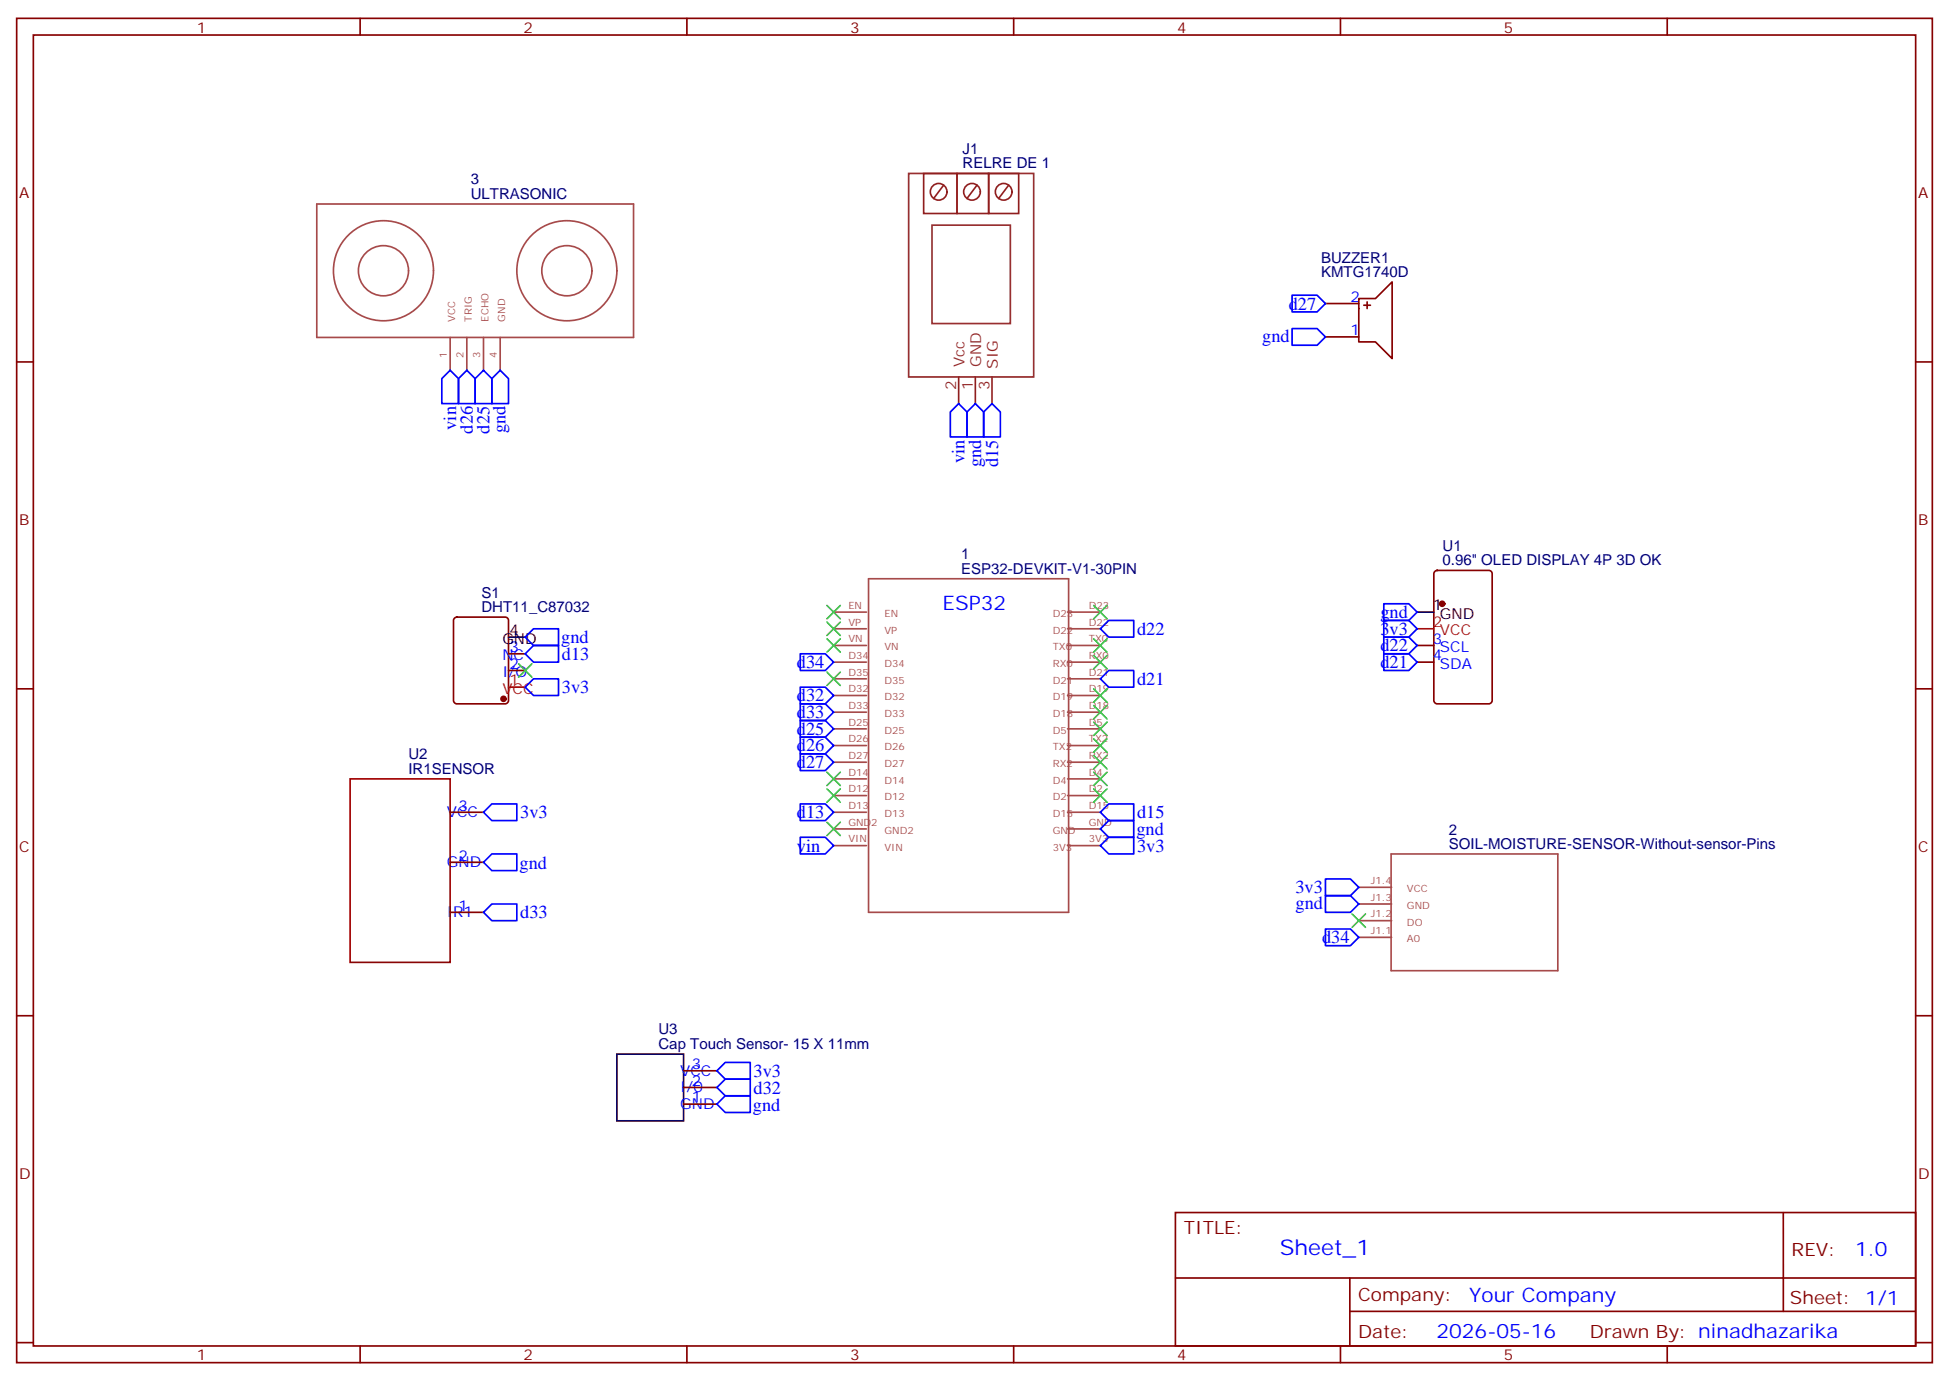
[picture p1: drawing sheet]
<svg xmlns="http://www.w3.org/2000/svg" width="412mm" height="292mm" viewBox="0 0 412 292" stroke-linecap="round" stroke-linejoin="round" font-family="sans-serif">
<g fill="none" stroke="#870000" stroke-width=".35">
<path d="M3.5 3.9h405.4v284.3h-405.4zM7.1 7.4h398.2v277.3h-398.2zM76.2 3.9v3.5M145.3 3.9v3.5M214.5 3.9v3.5M283.6 3.9v3.5M352.8 3.9v3.5M3.5 76.6h3.6M280.5 71.3h7M280.5 64.2h7M287.5 63.1h3.5l3.6-3.5v16.2l-3.6-3.5h-3.5zM288.6 64.6h1.4"/>
<path d="M289.3 63.9v1.4M405.3 76.6h3.6M96.2 130.7l.5-.2h10.2a.71 .71 0 0 1 .7 .7v17a.76 .76 0 0 1-.7 .7h-10.2a.76 .76 0 0 1-.7-.7v-17zM107.6 138.3h3.5M299.9 136.5h3.5M303.6 120.9l.5-.2h10.9a.71 .71 0 0 1 .7 .7v26.8a.76 .76 0 0 1-.7 .7h-10.9a.76 .76 0 0 1-.7-.7v-26.8zM3.5 145.7h3.6M107.6 141.8h3.5M299.9 140.1h3.5M405.3 145.7h3.6M95.2 171.8h7.1M95.2 182.4h7.1"/>
<path d="M95.2 193h7.1M3.5 214.8h3.6M405.3 214.8h3.6M144.6 233.5h7.1M144.6 230h7.1M144.6 226.5h7.1M248.7 256.5h156.6v28.2h-156.6zM377.3 256.5v20.9M248.7 270.3h156.5M285.6 277.4h119.6M285.6 270.3v14.1M3.5 284h3.6"/>
<path d="M76.2 284.7v3.5M145.3 284.7v3.5M214.5 284.7v3.5M283.6 284.7v3.5M352.8 284.7v3.5M405.3 284h3.6"/>
</g>
<g fill="none" stroke="#a64a4a" stroke-width=".35">
<path d="M67 43.2h67.1v28.2h-67.1zM86.4 57.3a5.3 5.3 0 0 0-7.7-4.8 5.3 5.3 0 0 0-.7 9 5.3 5.3 0 0 0 8.4-3.4v-.8M91.7 57.3a10.6 10.6 0 0 0-15.5-9.4 10.6 10.6 0 0 0-1.1 18.1 10.6 10.6 0 0 0 16.5-7.4l.1-1.3M125.2 57.3a5.3 5.3 0 0 0-7.7-4.8 5.3 5.3 0 0 0-.7 9 5.3 5.3 0 0 0 8.4-3.4v-.8M130.5 57.3a10.6 10.6 0 0 0-15.5-9.4 10.6 10.6 0 0 0-1.1 18.1 10.6 10.6 0 0 0 16.5-7.4l.1-1.3M95.2 71.4v6.9M98.8 71.4v6.9M102.3 71.4v6.9M105.8 71.4v6.9M176.4 136.5h6.9M176.4 133h6.9M176.4 129.5h6.9"/>
<path d="M183.8 122.4h42.3v70.6h-42.3zM225.9 136.5h6.9M225.9 133h6.9M225.9 129.5h6.9M176.4 157.7h6.9M176.4 154.2h6.9M176.4 150.6h6.9M176.4 147.1h6.9M176.4 143.6h6.9M176.4 140.1h6.9M225.9 157.7h6.9M225.9 154.2h6.9"/>
<path d="M225.9 150.6h6.9M225.9 147.1h6.9M225.9 143.6h6.9M225.9 140.1h6.9M176.4 178.9h6.9M176.4 175.3h6.9M176.4 171.8h6.9M176.4 168.3h6.9M176.4 164.7h6.9M176.4 161.2h6.9M225.9 178.9h6.9M225.9 175.3h6.9"/>
<path d="M225.9 171.8h6.9M225.9 168.3h6.9M225.9 164.7h6.9M225.9 161.2h6.9M287.5 187.7h7M287.5 191.2h7M287.5 194.7h7M287.5 198.3h7M294.4 180.6h35.2v24.7h-35.2z"/>
</g>
<g fill="#870000" stroke="#870000" stroke-width=".35">
<circle cx="305.2" cy="127.7" r=".53"/>
<circle cx="106.5" cy="147.8" r=".53"/>
</g>
<path d="M107.6 134.8h3.5M299.9 129.5h3.5M130.5 223h14.1v14.1h-14.1z" fill="none" stroke="#000" stroke-width=".35"/>
<path d="M299.9 133h3.5M107.6 145.3h3.5" fill="none" stroke="#f00" stroke-width=".35"/>
<g fill="none" stroke="#00f" stroke-width=".35">
<path d="M95.2 78.3l1.8 1.8v5.3h-3.5v-5.3zM98.8 78.3l1.7 1.8v5.3h-3.5v-5.3zM102.3 78.3l1.8 1.8v5.3h-3.6v-5.3zM273.4 62.4h5.3l1.8 1.8-1.8 1.8h-5.3zM273.4 69.5h5.3l1.8 1.8-1.8 1.7h-5.3zM104.1 80.1l1.7-1.8 1.8 1.8v5.3h-3.5zM202.8 85.4l1.8 1.7v5.3h-3.5v-5.3zM206.4 85.4l1.7 1.7v5.3h-3.5v-5.3zM209.9 85.4l1.8 1.7v5.3h-3.6v-5.3zM111.1 134.8l1.8-1.8h5.3v3.5h-5.3zM111.1 138.3l1.8-1.8h5.3v3.6h-5.3zM169.3 138.3h5.3l1.8 1.8-1.8 1.7h-5.3z"/>
<path d="M232.8 133l1.8-1.8h5.3v3.6h-5.3zM292.8 127.7h5.3l1.8 1.8-1.8 1.7h-5.3zM292.8 131.2h5.3l1.8 1.8-1.8 1.8h-5.3zM292.8 138.3h5.3l1.8 1.8-1.8 1.7h-5.3zM292.8 134.8h5.3l1.8 1.7-1.8 1.8h-5.3zM111.1 145.3l1.8-1.7h5.3v3.5h-5.3zM169.3 155.9h5.3l1.8 1.8-1.8 1.8h-5.3zM169.3 152.4h5.3l1.8 1.8-1.8 1.7h-5.3zM169.3 159.5h5.3l1.8 1.7-1.8 1.8h-5.3zM169.3 148.9h5.3l1.8 1.7-1.8 1.8h-5.3zM169.3 145.3h5.3l1.8 1.8-1.8 1.8h-5.3zM232.8 143.6l1.8-1.8h5.3v3.5h-5.3z"/>
<path d="M102.3 171.8l1.8-1.8h5.3v3.6h-5.3zM169.3 170h5.3l1.8 1.8-1.8 1.8h-5.3zM169.3 177.1h5.3l1.8 1.8-1.8 1.7h-5.3zM232.8 175.3l1.8-1.7h5.3v3.5h-5.3zM232.8 178.9l1.8-1.8h5.3v3.5h-5.3zM232.8 171.8l1.8-1.8h5.3v3.6h-5.3zM102.3 182.4l1.8-1.8h5.3v3.6h-5.3zM102.3 193l1.8-1.8h5.3v3.5h-5.3zM280.5 185.9h5.3l1.7 1.8-1.7 1.7h-5.3zM280.5 189.4h5.3l1.7 1.8-1.7 1.8h-5.3zM280.5 196.5h5.3l1.7 1.8-1.7 1.7h-5.3zM151.7 233.5l1.8-1.7h5.2v3.5h-5.2z"/>
<path d="M151.7 230l1.8-1.8h5.2v3.6h-5.2zM151.7 226.5l1.8-1.8h5.2v3.5h-5.2z"/>
</g>
<path d="M192.3 36.7h26.4v43h-26.4zM197.2 47.6h16.6v20.8h-16.6z" fill="none" stroke="#822e2e" stroke-width=".35"/>
<g fill="none" stroke="#8c2424" stroke-width=".35">
<path d="M195.4 36.7h7.1v8.5h-7.1zM199.7 39.2l-2.1 2.8M202.5 36.7h6.7v8.5h-6.7zM206.7 39.2l-2.1 2.8M209.2 36.7h6.3v8.5h-6.3zM213.4 39.2l-2.1 2.8M202.8 79.7v5.7M206.4 79.7v5.7M209.9 79.7v5.7"/>
<circle cx="198.6" cy="40.6" r="1.76"/>
<circle cx="205.7" cy="40.6" r="1.76"/>
<circle cx="212.4" cy="40.6" r="1.76"/>
</g>
<g fill="none" stroke="#3c3" stroke-width=".35">
<path d="M175 128.1l2.8 2.8M175 131.6l2.8 2.8M175 135.1l2.8 2.8M177.8 128.1l-2.8 2.8M177.8 131.6l-2.8 2.8M177.8 135.1l-2.8 2.8M231.4 128.1l2.8 2.8M231.4 135.1l2.8 2.8M231.4 138.6l2.8 2.9M234.2 128.1l-2.8 2.8M234.2 135.1l-2.8 2.8M234.2 138.6l-2.8 2.9"/>
<path d="M109.7 140.4l2.8 2.8M112.5 140.4l-2.8 2.8M175 142.2l2.8 2.8M177.8 142.2l-2.8 2.8M231.4 145.7l2.8 2.8M231.4 149.2l2.8 2.8M231.4 152.8l2.8 2.8M231.4 156.3l2.8 2.8M231.4 159.8l2.8 2.8M234.2 145.7l-2.8 2.8M234.2 149.2l-2.8 2.8M234.2 152.8l-2.8 2.8"/>
<path d="M234.2 156.3l-2.8 2.8M234.2 159.8l-2.8 2.8M175 163.3l2.8 2.9M175 166.9l2.8 2.8M175 173.9l2.8 2.8M177.8 163.3l-2.8 2.9M177.8 166.9l-2.8 2.8M177.8 173.9l-2.8 2.8M231.4 163.3l2.8 2.9M231.4 166.9l2.8 2.8M234.2 163.3l-2.8 2.9M234.2 166.9l-2.8 2.8"/>
<path d="M286.1 193.3l2.8 2.8M288.9 193.3l-2.8 2.8"/>
</g>
<path d="M74.1 164.7h21.1v38.9h-21.1z" fill="none" stroke="#900" stroke-width=".35"/>
<text font-size="4.6" fill="#00f" x="270.8" y="265.5">Sheet_1</text>
<g font-size="4.2" fill="#00f">
<text x="199.4" y="129">ESP32</text>
<text x="392.5" y="265.7">1.0</text>
<text x="310.9" y="275.3">Your Company</text>
<text x="304" y="283.1">2026-05-16</text>
</g>
<g font-size="3.9" fill="#00f">
<text x="272.7" y="65.5">d27</text>
<text x="267.1" y="72.4">gnd</text>
<text x="96.5" y="90.9" transform="rotate(-90 96.5 90.9)">vin</text>
<text x="100" y="91.7" transform="rotate(-90 100 91.7)">d26</text>
<text x="103.6" y="91.7" transform="rotate(-90 103.6 91.7)">d25</text>
<text x="107" y="91.6" transform="rotate(-90 107 91.6)">gnd</text>
<text x="204.1" y="97.9" transform="rotate(-90 204.1 97.9)">vin</text>
<text x="207.6" y="98.8" transform="rotate(-90 207.6 98.8)">gnd</text>
<text x="211.2" y="98.8" transform="rotate(-90 211.2 98.8)">d15</text>
<text x="292.1" y="130.7">gnd</text>
<text x="118.8" y="136.1">gnd</text>
<text x="240.6" y="134.3">d22</text>
<text x="292.1" y="134.3">3v3</text>
<text x="292.1" y="137.8">d22</text>
<text x="118.9" y="139.6">d13</text>
<text x="168.6" y="141.3">d34</text>
<text x="292.1" y="141.3">d21</text>
<text x="118.9" y="146.6">3v3</text>
<text x="168.6" y="148.4">d32</text>
<text x="240.6" y="144.9">d21</text>
<text x="168.6" y="155.4">d25</text>
<text x="168.6" y="151.9">d33</text>
<text x="168.6" y="158.9">d26</text>
<text x="168.6" y="162.5">d27</text>
<text x="110.1" y="173.1">3v3</text>
<text x="168.6" y="173.1">d13</text>
<text x="240.6" y="173.1">d15</text>
<text x="240.5" y="176.7">gnd</text>
<text x="109.9" y="183.7">gnd</text>
<text x="168.6" y="180.1">vin</text>
<text x="240.6" y="180.1">3v3</text>
<text x="274.1" y="188.9">3v3</text>
<text x="110.1" y="194.2">d33</text>
<text x="274.1" y="192.4">gnd</text>
<text x="279.8" y="199.5">d34</text>
<text x="159.5" y="227.8">3v3</text>
<text x="159.5" y="231.3">d32</text>
<text x="159.3" y="234.9">gnd</text>
</g>
<g font-size="3.9" fill="#800">
<text x="250.5" y="261.1">TITLE:</text>
<text x="379.1" y="265.7">REV:</text>
<text x="287.4" y="275.3">Company:</text>
<text x="378.7" y="275.9">Sheet: 1/1</text>
<text x="287.4" y="282.9">Date:</text>
<text x="336.4" y="283">Drawn By: ninadhazarika</text>
</g>
<g font-size="3.2" fill="#800">
<text x="41.6" y="6.9">1</text>
<text x="110.8" y="6.9">2</text>
<text x="179.9" y="6.9">3</text>
<text x="249.1" y="6.9">4</text>
<text x="318.2" y="6.9">5</text>
<text x="4.1" y="42">A</text>
<text x="405.9" y="42">A</text>
<text x="4.1" y="111.1">B</text>
<text x="405.9" y="111.1">B</text>
<text x="4.1" y="180.3">C</text>
<text x="405.9" y="180.3">C</text>
<text x="4.1" y="249.4">D</text>
<text x="405.9" y="249.4">D</text>
<text x="41.6" y="287.7">1</text>
<text x="110.8" y="287.7">2</text>
<text x="179.9" y="287.7">3</text>
<text x="249.1" y="287.7">4</text>
<text x="318.2" y="287.7">5</text>
</g>
<g font-size="3.2" fill="#000080">
<text x="203.7" y="35.6">RELRE DE 1</text>
<text x="203.7" y="32.6">J1</text>
<text x="99.6" y="38.9">3</text>
<text x="99.6" y="42.1">ULTRASONIC</text>
<text x="279.5" y="58.6">KMTG1740D</text>
<text x="279.5" y="55.6">BUZZER1</text>
<text x="203.4" y="118.2">1</text>
<text x="305.3" y="119.6">0.96&quot; OLED DISPLAY 4P 3D OK</text>
<text x="305.3" y="116.5">U1</text>
<text x="203.4" y="121.4">ESP32-DEVKIT-V1-30PIN</text>
<text x="101.9" y="129.5">DHT11_C87032</text>
<text x="101.9" y="126.4">S1</text>
<text x="86.4" y="160.5">U2</text>
<text x="86.4" y="163.7">IR1SENSOR</text>
<text x="306.6" y="179.6">SOIL-MOISTURE-SENSOR-Without-sensor-Pins</text>
<text x="306.6" y="176.5">2</text>
<text x="139.3" y="221.9">Cap Touch Sensor- 15 X 11mm</text>
<text x="139.3" y="218.7">U3</text>
</g>
<g font-size="3.2" fill="#00f">
<text x="285.8" y="63.9">2</text>
<text x="285.8" y="70.9">1</text>
<text x="107.8" y="137.9">3</text>
<text x="303.2" y="136.2">3</text>
<text x="304.7" y="137.9">SCL</text>
<text x="106.3" y="143.2">I/O</text>
<text x="106.3" y="139.7">NC</text>
<text x="107.8" y="141.5">2</text>
<text x="303.2" y="139.7">4</text>
<text x="304.7" y="141.5">SDA</text>
<text x="94.5" y="172.9">VCC</text>
<text x="97" y="171.5">3</text>
<text x="94.5" y="183.4">GND</text>
<text x="97" y="182">2</text>
<text x="94.5" y="194">IR1</text>
<text x="97" y="192.6">1</text>
<text x="143.9" y="227.5">VCC</text>
<text x="146.4" y="226.1">3</text>
<text x="143.9" y="231.1">I/0</text>
<text x="146.4" y="233.2">1</text>
<text x="146.4" y="229.7">2</text>
<text x="143.9" y="234.6">GND</text>
</g>
<g font-size="3.2" fill="#832d2d">
<text x="204.1" y="77.6" transform="rotate(-90 204.1 77.6)">Vcc</text>
<text x="207.6" y="77.6" transform="rotate(-90 207.6 77.6)">GND</text>
<text x="202.3" y="82.5" transform="rotate(-90 202.3 82.5)">2</text>
<text x="205.9" y="82.5" transform="rotate(-90 205.9 82.5)">1</text>
</g>
<g font-size="3.2" fill="#8d2323">
<text x="211.1" y="78" transform="rotate(-90 211.1 78)">SIG</text>
<text x="209.4" y="82.5" transform="rotate(-90 209.4 82.5)">3</text>
</g>
<g font-size="3.2">
<text x="303.2" y="129.1">1</text>
<text x="304.7" y="130.9">GND</text>
<text x="106.3" y="136.2">GND</text>
<text x="107.8" y="134.4">4</text>
</g>
<g font-size="3.2" fill="#f00">
<text x="303.2" y="132.6">2</text>
<text x="304.7" y="134.4">VCC</text>
<text x="106.3" y="146.8">VCC</text>
<text x="107.8" y="145">1</text>
</g>
<g font-size="2.1" fill="#a54b4b">
<text x="96.3" y="68" transform="rotate(-90 96.3 68)">VCC</text>
<text x="99.8" y="68" transform="rotate(-90 99.8 68)">TRIG</text>
<text x="103.3" y="68" transform="rotate(-90 103.3 68)">ECHO</text>
<text x="106.9" y="68" transform="rotate(-90 106.9 68)">GND</text>
<text x="94.6" y="75.6" transform="rotate(-90 94.6 75.6)">1</text>
<text x="98.1" y="75.6" transform="rotate(-90 98.1 75.6)">2</text>
<text x="101.6" y="75.6" transform="rotate(-90 101.6 75.6)">3</text>
<text x="105.1" y="75.6" transform="rotate(-90 105.1 75.6)">4</text>
<text x="179.5" y="128.8">EN</text>
<text x="187.1" y="130.5">EN</text>
<text x="222.8" y="130.5">D23</text>
<text x="230.4" y="128.8">D23</text>
<text x="179.5" y="135.8">VN</text>
<text x="179.5" y="132.3">VP</text>
<text x="187.1" y="137.6">VN</text>
<text x="187.1" y="134">VP</text>
<text x="222.8" y="137.6">TX0</text>
<text x="222.8" y="134">D22</text>
<text x="230.4" y="135.8">TX0</text>
<text x="230.4" y="132.3">D22</text>
<text x="179.5" y="142.9">D35</text>
<text x="179.5" y="139.4">D34</text>
<text x="187.1" y="141.1">D34</text>
<text x="222.8" y="141.1">RX0</text>
<text x="230.4" y="142.9">D21</text>
<text x="230.4" y="139.4">RX0</text>
<text x="179.5" y="149.9">D33</text>
<text x="179.5" y="146.4">D32</text>
<text x="187.1" y="148.1">D32</text>
<text x="187.1" y="144.6">D35</text>
<text x="222.8" y="148.1">D19</text>
<text x="222.8" y="144.6">D21</text>
<text x="230.4" y="149.9">D18</text>
<text x="230.4" y="146.4">D19</text>
<text x="179.5" y="153.5">D25</text>
<text x="187.1" y="155.2">D25</text>
<text x="187.1" y="151.7">D33</text>
<text x="222.8" y="155.2">D5</text>
<text x="222.8" y="151.7">D18</text>
<text x="230.4" y="153.5">D5</text>
<text x="179.5" y="160.5">D27</text>
<text x="179.5" y="157">D26</text>
<text x="187.1" y="158.7">D26</text>
<text x="222.8" y="158.7">TX2</text>
<text x="230.4" y="160.5">RX2</text>
<text x="230.4" y="157">TX2</text>
<text x="179.5" y="167.6">D12</text>
<text x="179.5" y="164.1">D14</text>
<text x="187.1" y="165.8">D14</text>
<text x="187.1" y="162.3">D27</text>
<text x="222.8" y="165.8">D4</text>
<text x="222.8" y="162.3">RX2</text>
<text x="230.4" y="167.6">D2</text>
<text x="230.4" y="164.1">D4</text>
<text x="179.5" y="171.1">D13</text>
<text x="187.1" y="172.8">D13</text>
<text x="187.1" y="169.3">D12</text>
<text x="222.8" y="172.8">D15</text>
<text x="222.8" y="169.3">D2</text>
<text x="230.4" y="171.1">D15</text>
<text x="179.5" y="178.2">VIN</text>
<text x="179.5" y="174.6">GND2</text>
<text x="187.1" y="179.9">VIN</text>
<text x="187.1" y="176.4">GND2</text>
<text x="222.8" y="179.9">3V3</text>
<text x="222.8" y="176.4">GND</text>
<text x="230.4" y="178.2">3V3</text>
<text x="230.4" y="174.6">GND</text>
<text x="290.1" y="187">J1.4</text>
<text x="290.1" y="190.5">J1.3</text>
<text x="297.7" y="188.7">VCC</text>
<text x="290.1" y="194">J1.2</text>
<text x="290.1" y="197.6">J1.1</text>
<text x="297.7" y="192.2">GND</text>
<text x="297.7" y="195.8">DO</text>
<text x="297.7" y="199.3">A0</text>
</g>
</svg>
